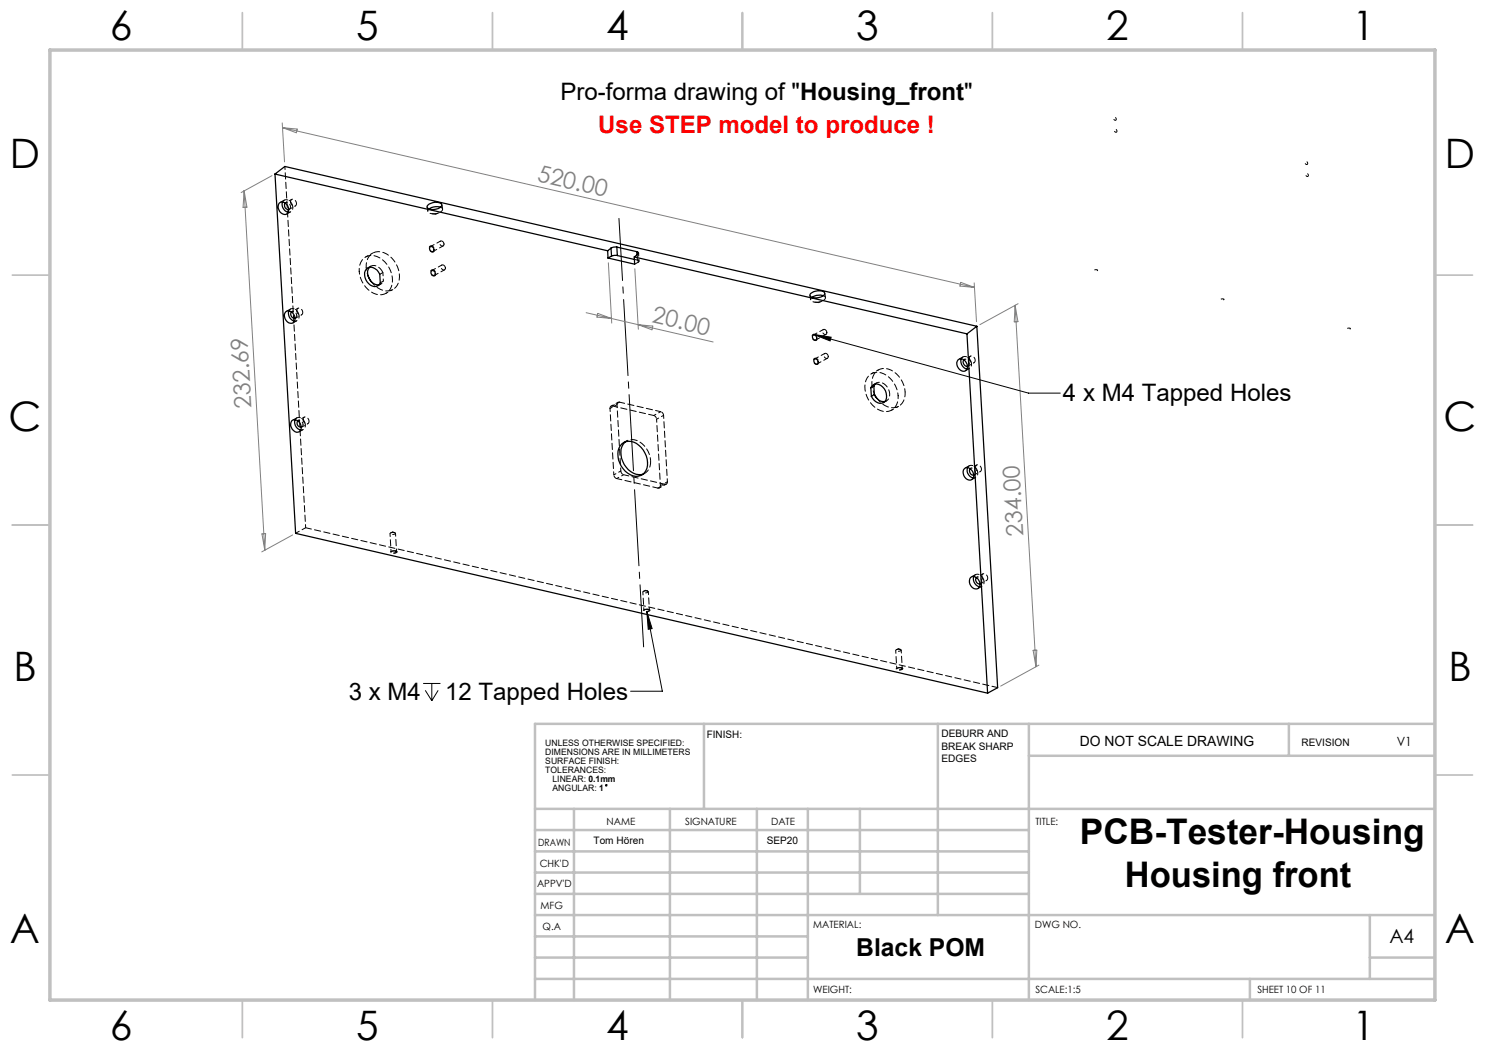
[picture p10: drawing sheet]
<svg xmlns="http://www.w3.org/2000/svg" width="297mm" height="210mm" viewBox="0 0 297 210" stroke-linecap="round" stroke-linejoin="round" font-family="sans-serif">
<g fill="none" stroke="#000" stroke-width=".2">
<path d="M162.7 66.9l43 11.7h6.4M162.7 66.9l3.5 .5-.2 .8zM84.6 136.7h3.5M85.1 138.1l1.3 2.1M86.4 136.7v3.5M87.6 138.1l-1.2 2.1M129.4 122.3l3.1 15.9h-6.4M129.4 122.3l1 3.4-.8 .2z"/>
<circle cx="121.3" cy="157.1" r=".16"/>
</g>
<path d="M223 24.1a.32 .32 0 0 1-.3-.4 .32 .32 0 0 1 .5-.2 .32 .32 0 0 1 0 .5l-.2 .1M223.1 26.5a.32 .32 0 0 1-.3-.4 .32 .32 0 0 1 .5-.2 .32 .32 0 0 1 .1 .5l-.3 .1M261.3 32.9a.32 .32 0 0 1-.3-.4 .32 .32 0 0 1 .4-.2 .32 .32 0 0 1 .1 .5l-.2 .1M261.4 35.3a.32 .32 0 0 1-.3-.4 .32 .32 0 0 1 .5-.2 .32 .32 0 0 1 0 .5l-.2 .1" fill="none" stroke="#000" stroke-width=".2" stroke-dasharray="1.3 .6" stroke-dashoffset=".9" stroke-linecap="butt"/>
<path d="M219.4 53.9l-.5 .1a.3 .3 0 0 0 .3 .2 .3 .3 0 0 0 .2-.2v-.1M244.7 59.8l-.5 .1a.3 .3 0 0 0 .3 .1 .3 .3 0 0 0 .2-.2M270 65.6l-.5 .1a.3 .3 0 0 0 .3 .2 .3 .3 0 0 0 .2-.3" fill="none" stroke="#000" stroke-width=".2" stroke-dasharray="1.3 .6" stroke-dashoffset=".8" stroke-linecap="butt"/>
<path d="M86.4 50.4a.62 .62 0 0 1-.6-.6 .62 .62 0 0 1 .5-.6 .62 .62 0 0 1 .6 .6 .62 .62 0 0 1-.5 .6M86.7 55.2a.62 .62 0 0 1-.6-.6 .62 .62 0 0 1 .5-.6 .62 .62 0 0 1 .6 .6 .62 .62 0 0 1-.5 .6M163 68.1a.62 .62 0 0 1-.6-.6 .62 .62 0 0 1 .5-.6 .62 .62 0 0 1 .6 .6 .62 .62 0 0 1-.5 .6M163.2 72.9a.62 .62 0 0 1-.5-.6 .62 .62 0 0 1 .5-.6 .62 .62 0 0 1 .6 .5 .62 .62 0 0 1-.6 .7" fill="none" stroke="#000" stroke-width=".2" stroke-dasharray="1.3 .6" stroke-dashoffset=".7" stroke-linecap="butt"/>
<path d="M79.2 110.2h-.9a.22 .22 0 0 0-.2 .3 .22 .22 0 0 0 .4 .1h.7a.2 .2 0 0 0 .2-.3 .2 .2 0 0 0-.2-.1M129.7 121.9h-.8a.22 .22 0 0 0-.2 .3 .22 .22 0 0 0 .3 .1l.8-.1a.2 .2 0 0 0 .2-.2 .2 .2 0 0 0-.3-.1M180.3 133.5l-.9 .1a.22 .22 0 0 0-.1 .3 .22 .22 0 0 0 .3 .1l.8-.1a.2 .2 0 0 0 .2-.2 .2 .2 0 0 0-.3-.2" fill="none" stroke="#000" stroke-width=".2" stroke-dasharray="1.3 .6" stroke-dashoffset=".1" stroke-linecap="butt"/>
<path d="M128.7 129.4l-4.9-85.7" fill="none" stroke="#000" stroke-width=".2" stroke-dasharray="15.2 1.3 1.3 1.3" stroke-dashoffset="2.8"/>
<g fill="none" stroke="#c0c0c0" stroke-width=".35">
<path d="M48.5 2.5v7.5M98.5 2.5v7.5M148.5 2.5v7.5M198.5 2.5v7.5M248.5 2.5v7.5M2.5 55h7.5M287 55h7.5M2.5 105h7.5M287 105h7.5M2.5 155h7.5M287 155h7.5M48.5 200v7.5"/>
<path d="M98.5 200v7.5M148.5 200v7.5M198.5 200v7.5M248.5 200v7.5"/>
</g>
<g fill="none" stroke="#c0c0c0" stroke-width=".5">
<path d="M140.8 144.8v17M187.6 144.8v38.2M205.8 144.8v55.2M205.8 151.2h81.2M257.8 144.8v6.4M287 144.8h-180v55.2M107 161.8h180M107 178.8h98.8M107 174.5h98.8M107 170.3h98.8M107 166h98.8M114.8 161.8v38.2"/>
<path d="M134 161.8v38.2M151.4 161.8v38.2M161.6 161.8v38.2M172 161.8v17M107 195.8h180M107 191.5h54.6M107 187.3h54.6M107 183h180M250 195.8v4.2M274 191.5h13M274 183v12.8"/>
</g>
<path d="M10 10h277v190h-277z" fill="none" stroke="#c0c0c0" stroke-width=".7"/>
<g fill="none" stroke="#808080" stroke-width=".2">
<path d="M48.8 38.2l4.2 71.8M48.8 38.2l.6 3.2-.8 .1zM54.4 35.1l-6.2 3.4M56.4 24.6l.5 7.8M56.5 25.5l138.4 32M56.5 25.5l2.9 .3-.1 .8zM121.7 52.6l.6 12M127 53.8l.7 12.1M192.2 56.5l2.7 1-2.9-.3zM194.8 56.6l.5 7.7M117.2 62.5l5.1 1.2M119.6 62.7l2.7 1-2.9-.3z"/>
<path d="M122.3 63.7l20.3 4.7M127.6 64.9l3 .3-.2 .8zM203 61.1l4.2 72.2M203 61.1l.6 3.2-.8 .1zM203.6 60.7l-7.6 4.2M52.4 106.8l.7-.1-.1 3.3zM58.5 107l-6.1 3.4M206.6 130.1l.8-.1-.2 3.3zM207.8 133l-7.7 4.2"/>
</g>
<path d="M162.7 66.9l3.5 .5-.2 .8zM129.4 122.3l1 3.4-.8 .2z" fill="#000"/>
<g fill="none" stroke="#000" stroke-width=".25">
<path d="M55 34.8l66.5 15.4M55 34.8l2-1.5 138.4 32M55 34.8l4.1 71.9 138.4 31.9M55.8 40.6a1.33 1.33 0 0 1 1.5 .2 1.33 1.33 0 0 1 .4 1.5 .84 .84 0 0 1-.6 .6 .84 .84 0 0 1-.9-.3 1.48 1.48 0 0 1-.4-2zM56.5 40.4a1.61 1.61 0 0 0 1.1 2.1M57 40.6a.83 .83 0 0 0 0 .9 .83 .83 0 0 0 .7 .4M73.3 53.8a1.72 1.72 0 0 1 2.7 1l.1 1.8a1.33 1.33 0 0 1-2.4 .1 2.27 2.27 0 0 1-.4-2.9zM73.6 55.1l.7 1.3M73.9 53.5a2.3 2.3 0 0 0 1.9 3.5M85.6 41a2.3 2.3 0 0 1 2.7-.2l.1 .1a1.97 1.97 0 0 1-2.7 .9l-.3-.4zM86 49.4a.51 .51 0 0 1 .7 .3 .51 .51 0 0 1-.3 .6l-.5-.4zM86.3 54.2a.5 .5 0 0 1 .7 .2 .5 .5 0 0 1-.4 .7l-.4-.4z"/>
<path d="M88.1 41.4l-1-.1-.8 .2-.5 .3M121.5 50.2l.1 1.4M122.2 49.6l-.7 .6M122.2 49.6l.1 1.6M122.3 51.2l-.7 .4M123.4 49.4h-.6l-.6 .2M123.4 49.4l4 .9M123.4 49.4l.1 1.7M123.5 51.1l-1.2 .1M123.5 51.1l3.4 .8M126.9 51.4l66.5 15.4M126.9 51.4v1.4l-5.3-1.2"/>
<path d="M127.4 50.3a.28 .28 0 0 1 .3 .2 .28 .28 0 0 1-.2 .4l-.6 .5M127.4 50.3v.7M162.1 58.7a2.52 2.52 0 0 1 2.8-.3l.1 .2a1.65 1.65 0 0 1-2.1 1 .76 .76 0 0 1-.9-.7zM164.7 59.2l-.6-.2-.8 .1-.9 .4M57.1 62.4a1.29 1.29 0 0 1 1.9 1.3 .93 .93 0 0 1-.7 1 .93 .93 0 0 1-1.1-.6 1.45 1.45 0 0 1-.1-1.7zM57.8 62.2a1.57 1.57 0 0 0 1.1 2M58.3 62.4a.8 .8 0 0 0 0 .9 .8 .8 0 0 0 .7 .4M162.6 67.1a.55 .55 0 0 1 .7 .2 .55 .55 0 0 1-.2 .7l-.3-.1-.3-.3zM162.9 71.9a.51 .51 0 0 1 .7 .2 .51 .51 0 0 1-.4 .7l-.4-.4zM174.2 77.5a1.35 1.35 0 0 1 2.3-.1 2.14 2.14 0 0 1 .2 3.1 1.88 1.88 0 0 1-2.4-1.2M174.2 77.5l.1 1.8M174.8 77.2l-.6 .3"/>
<path d="M174.8 77.2l.1 1.7M174.9 78.8l.5 .9M174.9 78.9a2.08 2.08 0 0 0 2.1 1.4M174.9 78.9l-.6 .4M175 76.8l-.2 .4M191.6 72a1.29 1.29 0 0 1 1.9 1.3 .92 .92 0 0 1-.7 1 .92 .92 0 0 1-1.1-.6 1.39 1.39 0 0 1-.1-1.7zM192.3 71.7a1.61 1.61 0 0 0 1.1 2.1M192.8 72a.83 .83 0 0 0-.1 .8 .83 .83 0 0 0 .8 .5M193.4 66.8l4.1 71.8M195.4 65.3l-2 1.5M195.4 65.3l4.1 72.2-2 1.1M58.3 84.2a1.33 1.33 0 0 1 1.5 .1 1.33 1.33 0 0 1 .4 1.5 .92 .92 0 0 1-.8 .7 .92 .92 0 0 1-.9-.6 1.43 1.43 0 0 1-.2-1.7z"/>
<path d="M59 84a1.57 1.57 0 0 0 1.1 2M59.5 84.2a.8 .8 0 0 0 0 .8 .8 .8 0 0 0 .8 .4M124.4 88.8a2.76 2.76 0 0 1 3.8 .7 4.1 4.1 0 0 1 .7 5 2.56 2.56 0 0 1-3.8-.2 4.1 4.1 0 0 1-.7-5.5zM125.1 88.4a3.8 3.8 0 0 0 .1 5 3.2 3.2 0 0 0 3.4 1.4M192.9 93.8a1.05 1.05 0 0 1 1.6 .5 1.02 1.02 0 0 1 .2 1.1 1.02 1.02 0 0 1-.9 .6 1.52 1.52 0 0 1-.9-2.2zM193.5 93.5a1.61 1.61 0 0 0 1.1 2.1M194 93.7a.86 .86 0 0 0 .7 1.3M194.1 115.5a1.29 1.29 0 0 1 1.9 1.3 .93 .93 0 0 1-.7 1 .93 .93 0 0 1-1.1-.6 1.45 1.45 0 0 1-.1-1.7zM194.8 115.3a1.61 1.61 0 0 0 1.1 2.1M195.3 115.5a.81 .81 0 0 0 0 .9 .81 .81 0 0 0 .7 .4"/>
</g>
<path d="M58.6 41.4a1.29 1.29 0 0 0-1.9-1.2l-.2 .2M88.8 48.8a.45 .45 0 0 0-.4-.6 .45 .45 0 0 0-.4 .6l.2 .3a.35 .35 0 0 0 .4 .1 .35 .35 0 0 0 .2-.4M89.1 53.6a.45 .45 0 0 0-.4-.6 .45 .45 0 0 0-.5 .6l.3 .3a.35 .35 0 0 0 .4 .1 .35 .35 0 0 0 .2-.4M59.8 63.2a1.29 1.29 0 0 0-1.9-1.3l-.1 .3M165.4 66.5a.45 .45 0 0 0-.4-.6 .45 .45 0 0 0-.5 .6l.3 .3a.35 .35 0 0 0 .4 .1 .35 .35 0 0 0 .2-.4M165.7 71.3a.45 .45 0 0 0-.5-.6 .45 .45 0 0 0-.4 .6l.3 .3a.35 .35 0 0 0 .4 .1 .35 .35 0 0 0 .2-.4M194.3 72.8a1.29 1.29 0 0 0-1.9-1.3l-.1 .2M61.1 85a1.29 1.29 0 0 0-1.9-1.3l-.2 .2M195.6 94.6a1.29 1.29 0 0 0-1.9-1.3l-.2 .2M61.1 105.5l138.4 32M196.8 116.3a1.29 1.29 0 0 0-1.9-1.2l-.1 .2" fill="none" stroke="#000" stroke-width=".2" stroke-dasharray="1.3 .6" stroke-dashoffset=".1"/>
<g fill="none" stroke="#000" stroke-width=".2" stroke-dasharray="1.3 .6" stroke-dashoffset=".8">
<path d="M57.7 42.4a.83 .83 0 0 0 .9-1M58.1 41.3a.74 .74 0 0 0-1-.7M73.6 55.1l-.4-1.6M74.6 50.6l-1.4 .8M77.2 58.7l1.4-.8M127.6 50.9v1.5M127.8 52.2l-.1-1.6M58.9 64.2a.82 .82 0 0 0 .9-1M59.4 63.1a.74 .74 0 0 0-1.1-.7M175.7 74l-1.4 .7M193.4 73.8a.82 .82 0 0 0 .9-1M193.8 72.7a.74 .74 0 0 0-1-.8"/>
<path d="M60.2 86a.82 .82 0 0 0 .9-1M60.6 84.9a.74 .74 0 0 0-1-.8M122.5 81.2l1.4-.8M122.8 95l1.4-.8M123.4 80.9l-1.4 .8M123.6 80.5l-1.4 .7M124.7 94.9l-1.4 .8M131.3 83.8l1.4-.7M131.6 97.6l1.4-.7M131.9 97.6l1.4-.8M132.1 82.3l-1.4 .8M133.5 96.4l-1.4 .7"/>
<path d="M178.3 82l1.4-.7M194.7 95.6a.82 .82 0 0 0 .9-1M195.1 94.5a.74 .74 0 0 0-1-.8M195.9 117.3a.83 .83 0 0 0 .9-1M196.3 116.2a.74 .74 0 0 0-1-.7"/>
</g>
<g fill="none" stroke="#000" stroke-width=".2" stroke-dasharray="1.3 .6" stroke-dashoffset=".3">
<path d="M57.8 41.9l.3-.3v-.3M73.2 53.5a2.68 2.68 0 0 1 1.5-2.9 2.68 2.68 0 0 1 3.2 .6 4.9 4.9 0 0 1 1.5 5.9 2.61 2.61 0 0 1-3.9 .5l-1.2-1.3M74.2 53.2l-.6 .4M75.5 57.2l.6-.4M76 54.8l.6-.3M76.1 56.5l.6-.3M127.6 52.4l.2-.2-.3-.2M59 63.7l.3-.3 .1-.3M175.3 76.6l-.6 .3M175.4 79.7a3.7 3.7 0 0 0 4.2 1.6 2.93 2.93 0 0 0 1.4-2.9M193.5 73.2l.3-.3v-.2M60.3 85.4l.3-.3v-.2"/>
<path d="M125.4 88.2l-.6 .3M128.3 95l.6-.3M176.7 80.5l.6-.3M194.8 95l.3-.3v-.2M78.9 106.5l.2 .1a.71 .71 0 0 1-1.1 .1l.9-.2M79.1 110.2l.2 .1a.71 .71 0 0 1-1.1 .1l.9-.2M129.5 118.2l.2 .1a.71 .71 0 0 1-1.1 0l.9-.1M196 116.8l.3-.3v-.3M129.7 121.9l.2 .1a.71 .71 0 0 1-1.1 .1l.9-.2M180 129.9l.2 .1a.71 .71 0 0 1-1 0l.8-.1M180.2 133.6l.2 .1a.71 .71 0 0 1-1 0l.8-.1"/>
</g>
<g fill="none" stroke="#000" stroke-width=".2" stroke-dasharray="1.3 .6" stroke-dashoffset=".5">
<path d="M56.9 40l-.8 .5M57.3 42.8l.8-.4M58.1 40.4a.52 .52 0 0 1 .4-.6 .52 .52 0 0 1 .6 .3 .61 .61 0 0 1 0 1.1 .61 .61 0 0 1-.9-.5l-.1-.3M127.5 52l-.1-1M58.1 61.8l-.8 .4M58.6 64.6l.8-.5M59.4 62.2a.52 .52 0 0 1 .3-.6 .52 .52 0 0 1 .7 .3 .61 .61 0 0 1-.1 1.1 .61 .61 0 0 1-.9-.6v-.2M192.6 71.4l-.8 .4M193.1 74.2l.8-.5M193.8 71.8a.52 .52 0 0 1 .4-.6 .52 .52 0 0 1 .6 .3 .61 .61 0 0 1 0 1 .61 .61 0 0 1-.9-.5l-.1-.2M59.4 83.6l-.8 .4M59.9 86.3l.8-.4"/>
<path d="M60.6 83.9a.52 .52 0 0 1 .4-.5 .52 .52 0 0 1 .6 .3 .61 .61 0 0 1 0 1 .61 .61 0 0 1-.9-.5l-.1-.3M123.3 95.7l-.4-.3-.1-.4M124.2 94.2l.1 .5 .4 .2M130.7 83.1l.4 .3 .2 .4M132.7 83.1l-.2-.5-.4-.3M193.9 93.1l-.8 .5M194.3 95.9l.8-.4M195.1 93.5a.52 .52 0 0 1 .4-.5 .52 .52 0 0 1 .6 .3 .61 .61 0 0 1 0 1 .61 .61 0 0 1-.9-.5l-.1-.3M195.1 114.9l-.8 .5M195.6 117.7l.8-.4M196.4 115.3a.52 .52 0 0 1 .3-.6 .52 .52 0 0 1 .6 .3 .61 .61 0 0 1 0 1.1 .61 .61 0 0 1-.9-.5v-.3"/>
</g>
<g fill="none" stroke="#000" stroke-width=".2" stroke-dasharray="1.3 .6" stroke-dashoffset=".7">
<path d="M58.3 39.9l-1.2 .6M57.9 41.9l1.2-.7M71.8 54.3a2.68 2.68 0 0 1 1.5-3 2.68 2.68 0 0 1 3.2 .6 4.9 4.9 0 0 1 1.5 5.9 2.61 2.61 0 0 1-3.9 .5 5.5 5.5 0 0 1-2.3-4M85.8 41.8a.45 .45 0 0 0-.2 .4 .45 .45 0 0 0 .3 .4l.3 .1M162.4 59.5a.45 .45 0 0 0-.3 .4 .45 .45 0 0 0 .3 .4l.3 .1M59.1 63.6l1.2-.6M59.6 61.7l-1.2 .6M179.6 79.2a5 5 0 0 0-3.9-4.7 2.56 2.56 0 0 0-2.7 2.8 5 5 0 0 0 4.2 5 2.66 2.66 0 0 0 2.4-3.1M193.6 73.2l1.2-.7M194.1 71.2l-1.2 .7M60.4 85.4l1.2-.7M60.9 83.4l-1.2 .7"/>
<path d="M122.8 95l-.8-13.3M124.2 94.2l-.8-13.3M125.1 88.3a2.78 2.78 0 0 1 3.8 .8 4.9 4.9 0 0 1 1.2 3M131.3 83.8l.8 13.3M132.7 83.1l.8 13.3M194.9 95l1.2-.7M195.3 93l-1.2 .7M78 106.7l.2 3.7M79.3 110.4l-.2-3.7M128.6 118.4l.2 3.7M196.1 116.7l1.2-.6M196.6 114.8l-1.2 .6"/>
<path d="M129.9 122l-.2-3.7M179.1 130.1l.3 3.7M180.5 133.7l-.3-3.7"/>
</g>
<path d="M57 33.3l4.1 72.2M75.8 56.9l.4-.1 .5-.6M181 78.4a5 5 0 0 0-3.9-4.7 2.56 2.56 0 0 0-2.7 2.8l.1 1.4 .4 .9" fill="none" stroke="#000" stroke-width=".2" stroke-dasharray="1.3 .6" stroke-dashoffset=".6"/>
<g fill="none" stroke="#000" stroke-width=".2" stroke-dasharray="1.3 .6" stroke-dashoffset=".4">
<path d="M85.4 41.4l.2 .9M86.4 42.8h.8M86.6 50.3l2-1.1M86.9 55.1l2-1.1M87.2 42.8l.7-.3M88.1 48.2l-2 1.1M88.4 53l-2 1.1M88.5 41.8l-.1-.9M127.6 52.4l-.7 .4M162 59.1l.1 .8M165.1 59.5l-.1-.9M163 60.4l.7 .1"/>
<path d="M163.2 68l2-1.1M163.5 72.8l2-1.1M163.7 60.5l.7-.3M164.7 65.9l-2 1.1M164.9 70.7l-2 1.1M175 76.8a1.73 1.73 0 0 1 2.7 1 1.6 1.6 0 0 1-.7 2.5M122 81.7a.42 .42 0 0 1 .5-.5M123.9 80.4a.42 .42 0 0 0-.5 .5M132.1 97.1a.42 .42 0 0 1-.5 .5M133 96.9a.42 .42 0 0 0 .5-.5M59.1 106.6l2-1.1"/>
</g>
<path d="M76.6 54.5a1.75 1.75 0 0 0-2.7-1.1M86.2 42.7a1.97 1.97 0 0 0 2.3-.9l-.4-.4M162.7 60.4a1.97 1.97 0 0 0 2.4-.9l-.4-.4M130.1 92.1a2.54 2.54 0 0 1-1.5 2.7" fill="none" stroke="#000" stroke-width=".2" stroke-dasharray="1.3 .6" stroke-dashoffset="-.1"/>
<path d="M126.9 51.9l.6 .1M78.5 106.4l-.4 .2M79 106.5l-.5-.1M129.1 118.1l-.4 .2M129.5 118.2l-.4-.1M179.7 129.7l-.4 .2M180.1 129.9l-.4-.2" fill="none" stroke="#000" stroke-width=".2" stroke-dasharray="1.3 .6"/>
<path d="M122.5 81.2l8.2 1.9M123.9 80.4l8.2 1.9M131.6 97.6l-8.3-1.9M133 96.9l-8.3-2" fill="none" stroke="#000" stroke-width=".2" stroke-dasharray="1.3 .6" stroke-dashoffset=".2"/>
<path d="M76.7 56.2l-.1-1.7" fill="none" stroke="#000" stroke-width=".2" stroke-dasharray="1.3 .6" stroke-dashoffset=".9"/>
<g font-size="8.1">
<text x="22" y="8">6</text>
<text x="71.2" y="8">5</text>
<text x="121.2" y="8">4</text>
<text x="171.3" y="8">3</text>
<text x="221.3" y="8">2</text>
<text x="270.5" y="8">1</text>
<text x="2" y="33.6">D</text>
<text x="289" y="33.6">D</text>
<text x="1.7" y="86.1">C</text>
<text x="288.7" y="86.1">C</text>
<text x="2.7" y="136.1">B</text>
<text x="289.7" y="136.1">B</text>
<text x="2" y="188.6">A</text>
<text x="289" y="188.6">A</text>
<text x="22" y="208">6</text>
<text x="71.2" y="208">5</text>
<text x="121.2" y="208">4</text>
<text x="171.3" y="208">3</text>
<text x="221.3" y="208">2</text>
<text x="270.5" y="208">1</text>
</g>
<g font-size="7.1">
<text x="216" y="168.9">PCB-Tester-Housing</text>
<text x="225" y="177.5">Housing front</text>
</g>
<text font-size="4.9" x="171.2" y="191.1">Black POM</text>
<g font-size="4.8">
<text x="112.1" y="20">Pro-forma drawing of &quot;Housing_front&quot;</text>
<text x="212.6" y="80.2">4 x M4 Tapped Holes</text>
<text x="69.8" y="139.9">3 x M4</text>
<text x="89" y="139.9">12 Tapped Holes</text>
</g>
<text font-size="4.8" fill="#f00" x="119.7" y="26.5">Use STEP model to produce !</text>
<g font-size="4.7" fill="#808080">
<text x="107.3" y="36.2" transform="rotate(13 107.3 36.2)">520.00</text>
<text x="130.3" y="64.5" transform="rotate(13 130.3 64.5)">20.00</text>
<text x="50.3" y="81.5" transform="rotate(-93 50.3 81.5)">232.69</text>
<text x="204.7" y="107.2" transform="rotate(-93 204.7 107.2)">234.00</text>
</g>
<text font-size="3.9" x="277.9" y="188.5">A4</text>
<text font-size="2.8" x="216" y="149.1">DO NOT SCALE DRAWING</text>
<text font-size="2.5" x="279.3" y="149.1">V1</text>
<g font-size="2.1">
<text x="141.4" y="147.6">FINISH:</text>
<text x="188.3" y="147.5">DEBURR AND</text>
<text x="188.3" y="150">BREAK SHARP</text>
<text x="260.3" y="149.1">REVISION</text>
<text x="188.3" y="152.5">EDGES</text>
<text x="118.7" y="168.8">Tom Hören</text>
<text x="153.3" y="168.8">SEP20</text>
</g>
<g font-size="2">
<text x="121.3" y="165">NAME</text>
<text x="137" y="164.9">SIGNATURE</text>
<text x="154.2" y="164.9">DATE</text>
<text x="207.1" y="164.9">TITLE:</text>
<text x="107.6" y="169.1">DRAWN</text>
<text x="107.9" y="173.3">CHK'D</text>
<text x="107.4" y="177.4">APPV'D</text>
<text x="108.1" y="181.8">MFG</text>
<text x="108.5" y="186">Q.A</text>
<text x="162.6" y="185.5">MATERIAL:</text>
<text x="207" y="185.5">DWG NO.</text>
<text x="162.6" y="198.5">WEIGHT:</text>
<text x="207.1" y="198.6">SCALE:1:5</text>
<text x="251.5" y="198.6">SHEET 10 OF 11</text>
</g>
<g font-size="1.8">
<text x="109.1" y="149.3">UNLESS OTHERWISE SPECIFIED:</text>
<text x="109.1" y="151">DIMENSIONS ARE IN MILLIMETERS</text>
<text x="109.1" y="152.8">SURFACE FINISH:</text>
<text x="109.1" y="154.6">TOLERANCES:</text>
<text x="110.5" y="156.3">LINEAR: 0.1mm</text>
<text x="110.5" y="158.1">ANGULAR: 1</text>
</g>
</svg>
